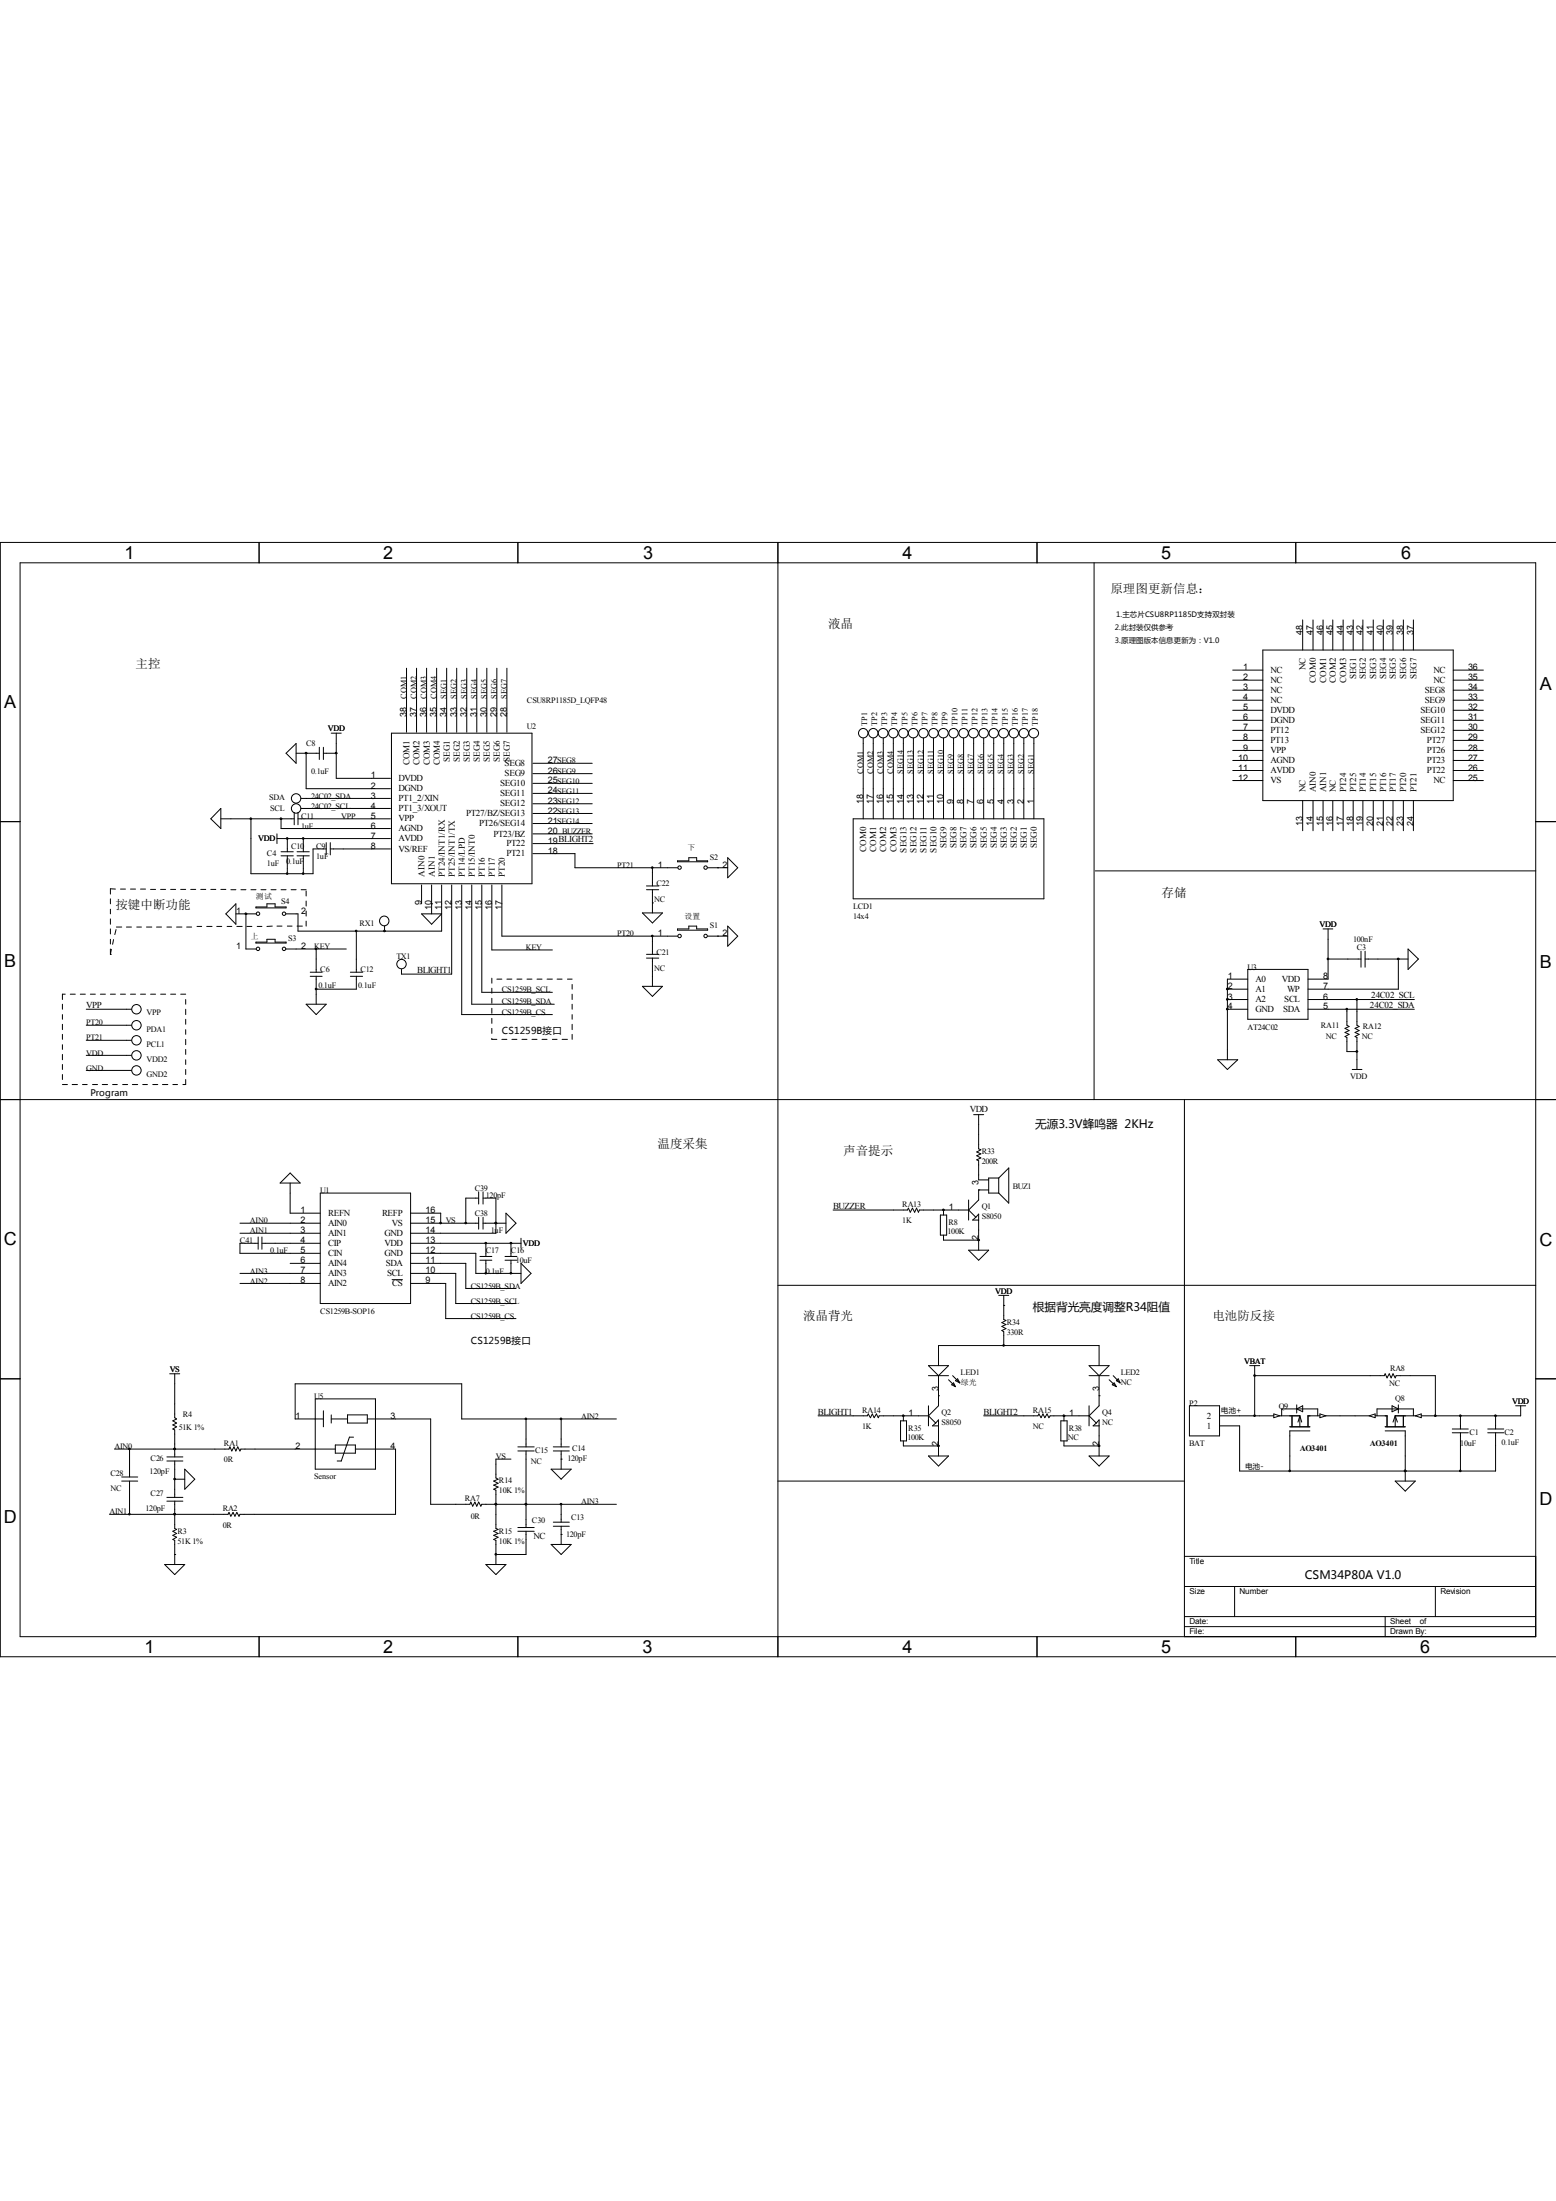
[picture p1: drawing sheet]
<svg xmlns="http://www.w3.org/2000/svg" width="210mm" height="297mm" viewBox="0 0 210 297" stroke-linecap="round" stroke-linejoin="round" font-family="sans-serif">
<g fill="none" stroke="#000" stroke-width=".13">
<path d="M2.7 75.9h204.6v145h-204.6zM35 73.2v2.7M69.9 73.2v2.7M105 73.2v150.4M140 73.2v2.7M147.7 75.9v72.5M174.9 73.2v2.7M210 73.2h-210v150.4h210M44.7 98.9h1.4M45.4 98.9v6.1h7.3M52.8 98.9h19v20.4h-19zM54.9 90.2v8.6"/>
<path d="M56.2 90.2v8.6M57.6 90.2v8.6M58.9 90.2v8.6M60.3 90.2v8.6M61.6 90.2v8.6M63 90.2v8.6M64.3 90.2v8.6M65.7 90.2v8.6M67.1 90.2v8.6M68.4 90.2v8.6M116.5 99.6v10.9M117.9 99.6v10.9"/>
<path d="M119.2 99.6v10.9M120.6 99.6v10.9M121.9 99.6v10.9M123.3 99.6v10.9M124.6 99.6v10.9M126 99.6v10.9M127.3 99.6v10.9M128.7 99.6v10.9M130 99.6v10.9M131.4 99.6v10.9M132.8 99.6v10.9M134.1 99.6v10.9"/>
<path d="M135.5 99.6v10.9M136.8 99.6v10.9M138.2 99.6v10.9M139.5 99.6v10.9M166.4 90.4h4M166.4 91.8h4M166.4 93.1h4M166.4 94.5h4M166.4 95.8h4M166.4 97.2h4M166.4 98.6h4M166.4 99.9h4"/>
<path d="M170.4 87.7h25.7v20.3h-25.7zM175.8 83.7v4M177.2 83.7v4M178.6 83.7v4M179.9 83.7v4M181.3 83.7v4M182.6 83.7v4M183.9 83.7v4M185.3 83.7v4M186.7 83.7v4M188 83.7v4M189.4 83.7v4"/>
<path d="M190.8 83.7v4M196.1 90.4h4.1M196.1 91.8h4.1M196.1 93.1h4.1M196.1 94.5h4.1M196.1 95.8h4.1M196.1 97.2h4.1M196.1 98.6h4.1M196.1 99.9h4.1M0 110.9h2.7M15.6 120l-.7-.1v.7M16.3 120h.6"/>
<path d="M17.6 120h.7M19 120h.6M29.8 109.1v2.7l-1.4-1.3zM33.9 110.5v7.4h8.3v-3.3h1.8M37.4 113.2h15.3M37.4 112.5v1.3M37.9 110.5h.1M37.9 114.9h1.7M37.9 115.5h1.7M37.9 110.5v1.3h14.8M38.6 101.6l1.4-1.3v2.7zM38.8 113.2h.1"/>
<path d="M38.8 115.5v2.4M38.8 113.2v1.7M39.7 110.5h-9.9M39.7 109.6v1.7M40.1 114.9h1.6M40.1 115.5h1.6M40.2 110.5h12.5M40.2 109.6v1.7M40.6 107.7h12.1M40.6 109.1h12.1M40.9 113.2h.1M40.9 115.5v2.4"/>
<path d="M40.9 113.2v1.7M41.3 101.6h.1M41.3 101.6v4.8h11.4M43.1 101.6h-3.1M43.1 100.8v1.7M43.6 101.6h1.8M43.6 100.8v1.7M44 113.7v1.7M44.6 114.6h8.1M44.6 113.7v1.7M45.4 101.6h.1M56.9 119.4v2.6"/>
<path d="M58.3 119.4v3.9M59.6 119.4v6.2h-19.4v-2.3h-1.6M61 119.4v12h-6.8v-.6M62.3 119.4v17.5h12.2M63.7 119.4v16.1h11.1M65 119.4v14.5h9.5M66.4 119.4v8.8h8.1M67.7 119.4v6.9h23.7M71.9 115.2h5.7v1.9h13.8M71.9 113.8h8.2M79.9 112.5h-8M79.9 111.1h-8"/>
<path d="M79.9 109.8h-8M79.9 108.5h-8M79.9 107.1h-8M79.9 105.7h-8M79.9 104.4h-8M79.9 103h-8M87.2 119.5h1.7M88.1 117.1v2.4M91.4 116.2h1.6v-.5h1v.5h1.5v.1h-4.1zM95.5 117.1h2.7M96.9 117.1h.1M98.2 115.7l1.4 1.4-1.4 1.3z"/>
<path d="M115.1 110.5h25.8v10.8h-25.8zM147.8 117.5h59.5M166.4 101.3h4M166.4 102.6h4M166.4 104h4M166.4 105.3h4M175.8 108v4.1M177.2 108v4.1M178.6 108v4.1M179.9 108v4.1M181.3 108v4.1M182.6 108v4.1"/>
<path d="M183.9 108v4.1M185.3 108v4.1M186.7 108v4.1M188 108v4.1M189.4 108v4.1M190.8 108v4.1M196.1 101.3h4.1M196.1 102.6h4.1M196.1 104h4.1M196.1 105.3h4.1M207.3 110.9h2.7M8.4 135.5v.7"/>
<path d="M8.4 136.9v.6M8.4 138.2v.7M8.4 139.6v.7M8.8 134.2h-.4v.7M9.5 134.2h.7M10.8 134.2h.7M11.6 138.3h6.1M11.6 136.2h6.1M12.2 134.2h.7M13.5 134.2h.7M14.9 134.2h.7M14.9 121.3v.7"/>
<path d="M14.9 122.7v.6M14.9 124v.7M14.9 125.3v.7M14.9 126.7v.7M14.9 128.1v.7M14.9 128.8h.1M15 128.1l-.1 .7M15.3 126.8l-.1 .6M15.7 125.4l-.2 .7M15.7 125.1h.7M16.3 134.2h.6M17.1 125.1h.6"/>
<path d="M17.6 134.2h.7M18.5 125.1h.6M19 134.2h.6M19.8 125.1h.7M20.3 134.2h.7M20.3 120h.7M21.1 125.1h.7M21.7 134.2h.7M21.7 120h.7M22.5 125.1h.7M23 134.2h.7M23 120h.7"/>
<path d="M23.8 125.1h.8M24.4 134.2h.7M24.4 120h.7M25.1 134.9v.6M25.1 136.2v.7M25.1 137.5v.7M25.1 138.9v.7M25.2 125.1h.7M25.7 120h.7M26.6 125h.6M27.1 120h.7M27.9 125h.7"/>
<path d="M28.4 120h.7M29.3 125h.6M29.8 120h.7M30.6 125h.7M31.2 120.1h.6M31.8 123.3h2.7M31.8 122v2.7l-1.3-1.4zM32 125h.7M32.5 120.1h.7M33.2 123.3h.1M33.2 123.3v4.8h1.3M33.3 125h.7"/>
<path d="M33.9 120.1h.6M34.5 122.4h1.5v-.4h1.1v.4h1.5v.1h-4.1zM34.5 127.1h1.5v-.4h1.1v.4h1.5v.2h-4.1zM34.7 125h.6M35.2 120.1h.7M36.6 120.1h.7M36.7 125h-.7M37.4 125h.7M37.9 120.1h.7M38.8 125h.6M39.3 120.1h.7M40.1 125h.7"/>
<path d="M40.6 120.1h.7M41.3 120.2v.7M41.3 121.6v.7M41.3 122.9v.7M41.3 124.3v.7M41.3 135.5h2.7l-1.3 1.4zM41.9 131.2h1.6M41.9 131.7h1.6M42.7 133.5h.1M42.7 128.1v3.1M42.7 131.7v3.8M46.7 128.1h-8.1"/>
<path d="M47.3 131.2h1.6M47.3 131.7h1.6M48.1 131.7v1.8h-5.4M48.1 125.6v5.6M51.9 125v.6M51.9 125.6h.1M56.9 123.3h2.7l-1.3 1.4zM58.3 122h.1M66.4 132v.7M66.4 133.3v.7M66.4 134.7v.7M66.4 136.1v.6"/>
<path d="M66.4 137.4v.7M66.4 138.8v.6M67.1 132.1h.6M68.4 132.1h.7M69.8 132.1h.6M71.1 132.1h.7M72.5 132.1h.7M73.8 132.1h.7M75.2 132.1h.7M76.6 132.1h.6M77.2 132.8v.7M77.2 134.2v.7"/>
<path d="M77.2 135.5v.7M77.2 136.9v.6M77.2 138.2v.7M77.2 139.6v.7M86.7 123.2h2.7l-1.3 1.3zM86.7 133.1h2.7l-1.3 1.4zM87.2 120.1h1.7M87.2 128.8h1.7M87.2 129.3h1.7M88.1 121.8h.1M88.1 120.1v3.1M88.1 126.3v2.5"/>
<path d="M88.1 129.3v3.8M91.4 125.3h1.6v-.3h1v.3h1.5v.2h-4.1zM95.5 126.3h2.7M96.9 126.3h.1M98.2 125l1.4 1.3-1.4 1.4zM165.7 133.5h.1M165.7 134.9h.1M165.7 136.2h.1M165.7 133.5h2.7M165.7 134.9h2.7M165.7 136.2h2.7M168.4 132.1h-2.7v10.9"/>
<path d="M168.4 130.8h8.1v6.7h-8.1zM178.6 125.3h1.3M179.2 125.3v6.8h-2.7M179.2 129.4h4.5M181.8 136.2v2.1l.3 .2-.6 .3 .6 .3-.6 .2 .6 .3-.6 .3 .3 .1v1.9h1.3M183.1 134.9v3.4l.3 .2-.5 .3 .5 .3-.5 .2 .5 .3-.5 .3 .2 .1v4.3M183.7 128.4v2.1M184.2 128.4v2.1M184.2 129.4h5.8M188.7 129.4h.1M188.7 129.4v4.1h-12.2M190 128.1l1.4 1.3-1.4 1.4z"/>
<path d="M190.9 134.9h-14.4M190.9 136.2h-14.4M0 148.4h210M8.4 146.3h.7M8.4 141v.6M8.4 142.3v.7M8.4 143.6v.7M8.4 145v.7M9.7 146.3h.8M11.1 146.3h.7M11.6 140.4h6.1M11.6 142.4h6.1"/>
<path d="M11.6 144.4h6.1M12.5 146.3h.7M13.8 146.3h.7M15.2 146.3h.6M16.6 146.3h.6M17.9 146.3h.7M19.3 146.3h.6M20.6 146.3h.7M21.9 146.3h.7M23.3 146.3h.7M25.1 145.7v.6h-.4M25.1 140.3v.7"/>
<path d="M25.1 141.6v.7M25.1 143v.6M25.1 144.3v.7M39.2 159.6v4.1h4M39.2 158.3l1.3 1.3h-2.7zM66.4 140.1v.2h.7M67.7 140.3h.7M69.1 140.3h.7M70.4 140.3h.7M71.8 140.3h.7M73.2 140.3h.6M74.5 140.3h.7"/>
<path d="M75.9 140.3h.7M131.4 150.4h1.4M132.1 150.4v4.6l.3 .2-.6 .2 .6 .3-.6 .3 .6 .3-.6 .2 .3 .1v2.6h1.3M134.8 159v2M134.8 159h-1.4v2h1.4M134.8 159l1.3-1.4v4.7l-1.3-1.3M159.9 148.4v72.5M164.3 143h2.7l-1.3 1.3zM182.5 144.3h1.3M183.1 141.9h.1M32.4 165.1h10.8M32.4 166.4h10.8"/>
<path d="M32.4 171.8h10.8M32.4 173.2h10.8M34.8 167.8h-2.4v1.3h10.8M34.8 166.9v1.7M35.3 167.8h7.9M35.3 166.9v1.7M39.2 170.5h4M43.2 161h12.2v14.9h-12.2zM52.9 172.7h1.4M55.4 167.8h14.9M55.4 171.8h6.1v4.1h8.1M55.4 163.7h4.1v1.4"/>
<path d="M55.4 169.1h8.8v2.7h6.1M55.4 170.5h7.5v3.4h6.7M55.4 173.2h4.8v4.7h9.4M59.5 165.1h.1M62.9 165.1h.1M64.6 165.1h-9.2M64.6 160.8v1.7M64.6 164.3v1.6M64.6 161.7h-1.7v3.4M64.8 169.5h1.6M64.8 170.1h1.6M65.2 165.1h3.1"/>
<path d="M65.2 160.8v1.7M65.2 164.3v1.6M65.2 161.7h1.7v4.7h-11.5M65.6 167.8h.1M65.6 171.8h.1M65.6 170.1v1.7M65.6 167.8v1.7M66.9 165.1h.1M68.2 169.5h1.6M68.2 170.1h1.6M68.3 163.7l1.3 1.4-1.3 1.3zM69 167.8h.1"/>
<path d="M69 171.8h.1M69 170.1v1.7M69 167.8v1.7M70.3 167.1v1.3M70.3 170.5l1.4 1.3-1.4 1.4zM105 173.4h102.3M112.4 163.3h10.1l.1-.3 .3 .6 .2-.6 .3 .6 .3-.6 .3 .6 .1-.3h6.6M126.9 164h.9v2.7h-.9zM127.3 163.3v.7M127.3 166.7v.6h4.8M127.3 163.3h.1M130.7 163.3l1 1"/>
<path d="M130.7 161.9v2.7M130.7 168.7h2.7l-1.3 1.4zM131.7 164.3l.4-.5v4.9M131.7 164.3l-.4 .3h.8M132.1 167.3h.1M132.1 160.6h.1M132.1 160.6h1.3M132.1 160.6v1.3l-1.4 1.4M134.8 174.8h1.3M135.5 176.1h.1M135.5 174.8v3.3l.3 .1-.6 .3 .6 .2-.6 .3 .6 .3-.6 .2 .3 .2v1.9M0 186.1h2.7"/>
<path d="M15.5 195.5h15.4l.1-.3 .3 .6 .3-.6 .2 .6 .3-.6 .3 .6 .1-.3h12.8M16.4 199.9h2.2M16.4 199.3h2.2M17.5 195.5v3.8M17.5 199.9v4.4M22.5 197.1h2.2M22.5 196.6h2.2M22.9 185.4h1.4M23.6 185.4v5.9l.2 .2-.5 .2 .5 .3-.5 .3 .5 .2-.5 .3 .3 .2v3.6M23.6 199.6h1.3M23.6 195.5h.1M23.6 199.6h.1"/>
<path d="M23.6 197.1v5M24.9 198.2l1.4 1.4-1.4 1.4zM42.5 188.8h8.2v9.4h-8.2zM43.6 190.4v2.1M43.6 191.5h-3.8v-4.8h22.5v4.8h20.9M44.7 191.5h2.2M44.7 190.9v1.1M45.3 195h2.7v1.1h-2.7zM46.9 190.9h2.7v1.1h-2.7zM47.7 193.9h-.5l-1.1 3.2h-.6M48 195.5h5.4v8.8h-21l-.1 .3-.3-.5-.3 .5-.2-.5-.3 .5-.3-.5-.1 .2h-16M49.6 191.5h8.5v11.5h5.3l.1-.3 .3 .5 .3-.5 .2 .5 .3-.5 .3 .5 .1-.2h18.2"/>
<path d="M69 196.9h-2.1v2.5l.3 .2-.6 .3 .6 .3-.6 .2 .6 .3-.6 .3 .3 .1v5.1l.3 .2-.6 .2 .6 .3-.6 .3 .6 .2-.6 .3 .3 .2v3.2M69.9 195.2h2.2M69.9 195.8h2.2M71 191.5v3.7M71 195.8v10.3M74.4 198.2h2.7l-1.4 1.4zM74.7 195.2h2.1M74.7 195.8h2.1M75.7 196.9h.1M75.7 191.5v3.7M75.7 195.8v2.4M105 199.9h54.9"/>
<path d="M110.4 191.1h6.7l.1-.3 .3 .5 .2-.5 .3 .5 .3-.5 .2 .5 .2-.2h6.6M121.5 191.7h.8v2.7h-.8zM121.9 191.1h.1M121.9 191.1v.6M121.9 194.4v.7h4.8M125.3 185.6h2.7M125.3 191.1l1 .9M125.3 189.7v2.7M125.3 184.3h2.7l-1.3 1.3zM125.3 196.5h2.7l-1.3 1.3zM126.3 192l.4-.4v4.9M126.3 192l-.4 .4h.8"/>
<path d="M126.7 195.1h.1M126.7 188.3h.1M126.7 184.3v-2.7h21.6v2.7M126.7 185.6v4.1l-1.4 1.4M128 186.2l.9 .9M128.4 186.9l.3-.3 .2 .5zM128.6 185.6l.9 1M128.9 186.3l.3-.2 .3 .5zM132.8 191.1h7.3l.1-.3 .3 .5 .3-.5 .2 .5 .3-.5 .3 .5 .1-.2h5.3M135.5 181.6h.1M143.2 191.7h.8v2.7h-.8zM143.6 191.1h.1"/>
<path d="M143.6 191.1v.6M143.6 194.4v.7h4.7M147 185.6h2.7M147 191.1l1 .9M147 189.7v2.7M147 184.3h2.7l-1.4 1.3zM147 196.5h2.7l-1.4 1.3zM148 192l-.5 .4h.8M148 192l.3-.4v4.9M148.3 195.1h.1M148.3 188.3h.1M148.3 185.6v4.1l-1.3 1.4"/>
<path d="M149.7 186.2l1 .9M150.1 186.9l.3-.3 .3 .5zM150.2 185.6l1 1M150.7 186.3l.2-.2 .3 .5zM160.5 189.7h4.1v4.1h-4.1zM164.6 192.4h2.7v6.1h34.5v-5.2M164.6 191.1h7.3M168.7 184.3h1.3M169.3 185.6h.1M169.3 185.6h17.5l.1-.2 .3 .5 .3-.5 .2 .5 .3-.5 .3 .5 .1-.3h5.3v5.5M169.3 184.3v6.8M171.9 190.8l.8 .3-.8 .2z"/>
<path d="M172.7 191.1h2.7M173 191.1v-1h4.8v1M174.1 192.5h2.7M174.4 191.1v1.4M175 190.1l.8-.4v.8zM175 189.6v1.1M175.4 191.1v1.4M175.4 191.1l.3 .8M175.4 191.1l-.2 .8M176.8 193.1h-2.7v5.4M178.1 191.1h-1.6v1.4M178.1 190.8l.8 .3-.8 .2z"/>
<path d="M178.9 191.1h5.9M184.8 191.1l.8-.3v.5zM185.6 191.1h1.6v1.4M185.8 191.1v-1h5v1M186.9 193.1h2.8v6.8M186.9 192.5h2.8M187.9 189.7l.8 .4-.8 .4zM188.3 191.1h2.7M188.3 191.1v1.4M188.3 191.1l-.3 .8M188.3 191.1l.3 .8M188.3 199.9h2.7l-1.3 1.3z"/>
<path d="M188.7 189.6v1.1M189.4 191.1v1.4M189.7 198.5h.1M191 191.1l.8-.3v.5zM193.7 191.1h.1M196 193.3h2.2M196 192.8h2.2M197.1 191.1v1.7M197.1 191.1h.1M197.1 193.3v5.2M200.8 193.3h2.1M200.8 192.8h2.1"/>
<path d="M201.8 191.1v1.7M201.8 191.1h.1M204.6 189.7h1.3M205.2 189.7v1.4h-13.4M207.3 186.1h2.7M22.2 211.1h2.7l-1.3 1.4zM22.5 202.1h2.2M22.5 202.6h2.2M23.6 204.3h.1M23.6 209.8h.1M23.6 202.6v3.6l.2 .2-.5 .2 .5 .3-.5 .3 .5 .2-.5 .3 .3 .2v3.2M65.6 211.1h2.7l-1.4 1.4z"/>
<path d="M66.9 203h.1M66.9 209.8h.1M69.9 206.1h2.2M69.9 206.6h2.2M71 203h.1M71 206.6v3.2h-4.1M74.4 208.4h2.7l-1.4 1.4zM74.7 206h2.1M74.7 205.4h2.1M75.7 207.1h.1M75.7 203v2.4M75.7 206v2.4"/>
<path d="M159.9 210h47.4M159.9 219.5h47.4M159.9 218.1h47.4M159.9 214.1h47.4M166.6 214.1v4M186.9 218.1v2.8M193.7 214.1v4M35 220.9v2.7M69.9 220.9v2.7M140 220.9v2.7M174.9 220.9v2.7"/>
<circle cx="116.5" cy="98.9" r=".64"/>
<circle cx="117.9" cy="98.9" r=".64"/>
<circle cx="119.2" cy="98.9" r=".65"/>
<circle cx="120.6" cy="98.9" r=".64"/>
<circle cx="121.9" cy="98.9" r=".64"/>
<circle cx="123.3" cy="98.9" r=".65"/>
<circle cx="124.6" cy="98.9" r=".64"/>
<circle cx="126" cy="98.9" r=".64"/>
<circle cx="127.3" cy="98.9" r=".65"/>
<circle cx="128.7" cy="98.9" r=".64"/>
<circle cx="130" cy="98.9" r=".64"/>
<circle cx="131.4" cy="98.9" r=".65"/>
<circle cx="132.8" cy="98.9" r=".64"/>
<circle cx="134.1" cy="98.9" r=".64"/>
<circle cx="135.5" cy="98.9" r=".65"/>
<circle cx="136.8" cy="98.9" r=".64"/>
<circle cx="138.2" cy="98.9" r=".64"/>
<circle cx="139.5" cy="98.9" r=".65"/>
<circle cx="40" cy="109.1" r=".64"/>
<circle cx="40" cy="107.7" r=".64"/>
<circle cx="91.7" cy="117.1" r=".23"/>
<circle cx="95.2" cy="117.1" r=".23"/>
<circle cx="18.4" cy="136.2" r=".64"/>
<circle cx="18.4" cy="138.3" r=".64"/>
<circle cx="34.8" cy="128" r=".23"/>
<circle cx="34.8" cy="123.3" r=".23"/>
<circle cx="38.3" cy="128" r=".23"/>
<circle cx="38.3" cy="123.3" r=".23"/>
<circle cx="51.8" cy="124.3" r=".64"/>
<circle cx="54.2" cy="130.1" r=".64"/>
<circle cx="91.7" cy="126.3" r=".23"/>
<circle cx="95.2" cy="126.3" r=".23"/>
<circle cx="18.4" cy="140.4" r=".64"/>
<circle cx="18.4" cy="144.4" r=".64"/>
<circle cx="18.4" cy="142.4" r=".64"/>
</g>
<g fill="#000" stroke="#000" stroke-width=".13">
<circle cx="33.8" cy="110.5" r=".11"/>
<circle cx="37.9" cy="110.5" r=".11"/>
<circle cx="38.8" cy="113.1" r=".11"/>
<circle cx="38.8" cy="117.9" r=".11"/>
<circle cx="40.9" cy="113.1" r=".11"/>
<circle cx="40.9" cy="117.9" r=".11"/>
<circle cx="41.3" cy="101.6" r=".11"/>
<circle cx="45.4" cy="101.6" r=".11"/>
<circle cx="88" cy="117.1" r=".11"/>
<circle cx="33.2" cy="123.3" r=".11"/>
<circle cx="42.7" cy="133.5" r=".11"/>
<circle cx="42.7" cy="128" r=".11"/>
<circle cx="48.1" cy="125.6" r=".11"/>
<circle cx="51.9" cy="125.6" r=".11"/>
<circle cx="88" cy="126.3" r=".11"/>
<circle cx="165.6" cy="136.2" r=".11"/>
<circle cx="165.6" cy="133.5" r=".11"/>
<circle cx="165.6" cy="134.9" r=".11"/>
<circle cx="179.2" cy="129.4" r=".11"/>
<circle cx="181.8" cy="136.2" r=".11"/>
<circle cx="183.1" cy="134.9" r=".11"/>
<circle cx="188.7" cy="129.4" r=".11"/>
<circle cx="183.1" cy="141.9" r=".11"/>
<circle cx="59.5" cy="165" r=".11"/>
<circle cx="62.8" cy="165" r=".11"/>
<circle cx="65.6" cy="167.7" r=".11"/>
<circle cx="65.6" cy="171.8" r=".11"/>
<circle cx="66.9" cy="165" r=".11"/>
<circle cx="68.9" cy="171.8" r=".11"/>
<circle cx="68.9" cy="167.7" r=".11"/>
<circle cx="127.3" cy="163.3" r=".11"/>
<circle cx="132.1" cy="167.3" r=".11"/>
<circle cx="17.5" cy="195.5" r=".11"/>
<circle cx="23.6" cy="195.5" r=".11"/>
<circle cx="23.6" cy="199.6" r=".11"/>
<circle cx="71" cy="191.5" r=".11"/>
<circle cx="75.7" cy="191.5" r=".11"/>
<circle cx="121.9" cy="191" r=".11"/>
<circle cx="126.6" cy="195.1" r=".11"/>
<circle cx="135.4" cy="181.5" r=".11"/>
<circle cx="143.6" cy="191" r=".11"/>
<circle cx="148.3" cy="195.1" r=".11"/>
<circle cx="169.3" cy="191" r=".11"/>
<circle cx="169.3" cy="185.6" r=".11"/>
<circle cx="174.1" cy="198.5" r=".11"/>
<circle cx="189.6" cy="198.5" r=".11"/>
<circle cx="193.7" cy="191" r=".11"/>
<circle cx="197.1" cy="198.5" r=".11"/>
<circle cx="197.1" cy="191" r=".11"/>
<circle cx="201.8" cy="191" r=".11"/>
<circle cx="17.5" cy="204.3" r=".11"/>
<circle cx="23.6" cy="204.3" r=".11"/>
<circle cx="66.9" cy="203" r=".11"/>
<circle cx="66.9" cy="209.7" r=".11"/>
<circle cx="71" cy="203" r=".11"/>
<circle cx="75.7" cy="203" r=".11"/>
</g>
<g font-size="2.4">
<text x="16.8" y="75.4">1</text>
<text x="51.7" y="75.4">2</text>
<text x="86.8" y="75.4">3</text>
<text x="121.8" y="75.4">4</text>
<text x="156.7" y="75.4">5</text>
<text x="189.1" y="75.4">6</text>
<text x=".6" y="95.5">A</text>
<text x="207.8" y="93.1">A</text>
<text x=".6" y="130.4">B</text>
<text x="207.8" y="130.6">B</text>
<text x=".5" y="167.9">C</text>
<text x="207.8" y="168.2">C</text>
<text x="207.8" y="203">D</text>
<text x=".5" y="205.6">D</text>
<text x="19.5" y="223.1">1</text>
<text x="51.7" y="223.1">2</text>
<text x="86.7" y="223.1">3</text>
<text x="121.8" y="223.1">4</text>
<text x="156.7" y="223.1">5</text>
<text x="191.7" y="223.1">6</text>
</g>
<g font-size="1.7">
<text x="149.9" y="80">原理图更新信息：</text>
<text x="111.8" y="84.7">液晶</text>
<text x="18.3" y="90.2">主控</text>
<text x="15.6" y="122.7">按键中断功能</text>
<text x="156.8" y="121">存储</text>
<text x="88.7" y="154.9">温度采集</text>
<text x="113.8" y="155.8">声音提示</text>
<text x="108.4" y="178.2">液晶背光</text>
<text x="163.6" y="178.2">电池防反接</text>
</g>
<g font-size="1.6">
<text x="139.7" y="152.2">无源3.3V蜂鸣器 2KHz</text>
<text x="139.4" y="177">根据背光亮度调整R34阻值</text>
<text x="176.1" y="213">CSM34P80A V1.0</text>
</g>
<g font-size="1.3">
<text x="67.7" y="139.6">CS1259B接口</text>
<text x="63.5" y="181.3">CS1259B接口</text>
</g>
<g font-size="1.2">
<text x="175.8" y="85.7" transform="rotate(-90 175.8 85.7)">48</text>
<text x="177.2" y="85.7" transform="rotate(-90 177.2 85.7)">47</text>
<text x="178.6" y="85.7" transform="rotate(-90 178.6 85.7)">46</text>
<text x="179.9" y="85.7" transform="rotate(-90 179.9 85.7)">45</text>
<text x="181.3" y="85.7" transform="rotate(-90 181.3 85.7)">44</text>
<text x="182.6" y="85.7" transform="rotate(-90 182.6 85.7)">43</text>
<text x="183.9" y="85.7" transform="rotate(-90 183.9 85.7)">42</text>
<text x="185.3" y="85.7" transform="rotate(-90 185.3 85.7)">41</text>
<text x="186.7" y="85.7" transform="rotate(-90 186.7 85.7)">40</text>
<text x="188" y="85.7" transform="rotate(-90 188 85.7)">39</text>
<text x="189.4" y="85.7" transform="rotate(-90 189.4 85.7)">38</text>
<text x="190.7" y="85.7" transform="rotate(-90 190.7 85.7)">37</text>
<text x="167.8" y="90.4">1</text>
<text x="167.8" y="91.8">2</text>
<text x="167.8" y="93.1">3</text>
<text x="167.8" y="94.5">4</text>
<text x="167.8" y="95.9">5</text>
<text x="171.5" y="90.8">NC</text>
<text x="171.5" y="92.1">NC</text>
<text x="171.5" y="93.5">NC</text>
<text x="171.5" y="94.8">NC</text>
<text x="176.2" y="90.4" transform="rotate(-90 176.2 90.4)">NC</text>
<text x="177.6" y="92.1" transform="rotate(-90 177.6 92.1)">COM0</text>
<text x="179" y="92.1" transform="rotate(-90 179 92.1)">COM1</text>
<text x="180.3" y="92.1" transform="rotate(-90 180.3 92.1)">COM2</text>
<text x="181.7" y="92.1" transform="rotate(-90 181.7 92.1)">COM3</text>
<text x="183" y="91.7" transform="rotate(-90 183 91.7)">SEG1</text>
<text x="184.3" y="91.7" transform="rotate(-90 184.3 91.7)">SEG2</text>
<text x="185.7" y="91.7" transform="rotate(-90 185.7 91.7)">SEG3</text>
<text x="187.1" y="91.7" transform="rotate(-90 187.1 91.7)">SEG4</text>
<text x="188.4" y="91.7" transform="rotate(-90 188.4 91.7)">SEG5</text>
<text x="189.8" y="91.7" transform="rotate(-90 189.8 91.7)">SEG6</text>
<text x="191.2" y="91.7" transform="rotate(-90 191.2 91.7)">SEG7</text>
<text x="192.3" y="94.8">SEG9</text>
<text x="192.3" y="93.5">SEG8</text>
<text x="193.5" y="92.1">NC</text>
<text x="193.5" y="90.8">NC</text>
<text x="198.2" y="95.9">32</text>
<text x="198.2" y="94.5">33</text>
<text x="198.2" y="93.1">34</text>
<text x="198.2" y="91.8">35</text>
<text x="198.2" y="90.4">36</text>
<text x="54.9" y="96.8" transform="rotate(-90 54.9 96.8)">38</text>
<text x="56.2" y="96.8" transform="rotate(-90 56.2 96.8)">37</text>
<text x="57.6" y="96.8" transform="rotate(-90 57.6 96.8)">36</text>
<text x="58.9" y="96.8" transform="rotate(-90 58.9 96.8)">35</text>
<text x="60.3" y="96.8" transform="rotate(-90 60.3 96.8)">34</text>
<text x="61.6" y="96.8" transform="rotate(-90 61.6 96.8)">33</text>
<text x="63" y="96.8" transform="rotate(-90 63 96.8)">32</text>
<text x="64.3" y="96.8" transform="rotate(-90 64.3 96.8)">31</text>
<text x="65.7" y="96.8" transform="rotate(-90 65.7 96.8)">30</text>
<text x="67.1" y="96.8" transform="rotate(-90 67.1 96.8)">29</text>
<text x="68.4" y="96.8" transform="rotate(-90 68.4 96.8)">28</text>
<text x="167.8" y="97.2">6</text>
<text x="167.8" y="98.6">7</text>
<text x="167.8" y="99.9">8</text>
<text x="167.8" y="101.3">9</text>
<text x="171.5" y="96.2">DVDD</text>
<text x="171.5" y="97.5">DGND</text>
<text x="171.5" y="98.9">PT12</text>
<text x="171.5" y="100.3">PT13</text>
<text x="171.5" y="101.6">VPP</text>
<text x="191.7" y="98.9">SEG12</text>
<text x="191.7" y="97.5">SEG11</text>
<text x="191.7" y="96.2">SEG10</text>
<text x="192.5" y="101.6">PT26</text>
<text x="192.5" y="100.3">PT27</text>
<text x="198.2" y="101.3">28</text>
<text x="198.2" y="99.9">29</text>
<text x="198.2" y="98.6">30</text>
<text x="198.2" y="97.2">31</text>
<text x="50" y="105">1</text>
<text x="50" y="106.4">2</text>
<text x="50" y="107.7">3</text>
<text x="53.8" y="105.4">DVDD</text>
<text x="53.8" y="106.8">DGND</text>
<text x="55.3" y="103.3" transform="rotate(-90 55.3 103.3)">COM1</text>
<text x="56.6" y="103.3" transform="rotate(-90 56.6 103.3)">COM2</text>
<text x="58" y="103.3" transform="rotate(-90 58 103.3)">COM3</text>
<text x="59.3" y="103.3" transform="rotate(-90 59.3 103.3)">COM4</text>
<text x="60.7" y="102.8" transform="rotate(-90 60.7 102.8)">SEG1</text>
<text x="62.1" y="102.8" transform="rotate(-90 62.1 102.8)">SEG2</text>
<text x="63.4" y="102.8" transform="rotate(-90 63.4 102.8)">SEG3</text>
<text x="64.8" y="102.8" transform="rotate(-90 64.8 102.8)">SEG4</text>
<text x="66.1" y="102.8" transform="rotate(-90 66.1 102.8)">SEG5</text>
<text x="67.5" y="102.8" transform="rotate(-90 67.5 102.8)">SEG6</text>
<text x="67.5" y="107.4">SEG11</text>
<text x="67.5" y="106.1">SEG10</text>
<text x="68.1" y="104.7">SEG9</text>
<text x="68.1" y="103.4">SEG8</text>
<text x="68.8" y="102.8" transform="rotate(-90 68.8 102.8)">SEG7</text>
<text x="74" y="107.1">24SEG11</text>
<text x="74" y="105.7">25SEG10</text>
<text x="74" y="104.4">26SEG9</text>
<text x="74" y="103">27SEG8</text>
<text x="167.1" y="102.6">10</text>
<text x="167.1" y="104">11</text>
<text x="167.1" y="105.3">12</text>
<text x="171.5" y="103">AGND</text>
<text x="171.5" y="104.3">AVDD</text>
<text x="171.5" y="105.7">VS</text>
<text x="176.2" y="106.9" transform="rotate(-90 176.2 106.9)">NC</text>
<text x="177.6" y="106.9" transform="rotate(-90 177.6 106.9)">AIN0</text>
<text x="179" y="106.9" transform="rotate(-90 179 106.9)">AIN1</text>
<text x="180.3" y="106.9" transform="rotate(-90 180.3 106.9)">NC</text>
<text x="181.7" y="106.9" transform="rotate(-90 181.7 106.9)">PT24</text>
<text x="183" y="106.9" transform="rotate(-90 183 106.9)">PT25</text>
<text x="184.3" y="106.9" transform="rotate(-90 184.3 106.9)">PT14</text>
<text x="185.7" y="106.9" transform="rotate(-90 185.7 106.9)">PT15</text>
<text x="187.1" y="106.9" transform="rotate(-90 187.1 106.9)">PT16</text>
<text x="188.4" y="106.9" transform="rotate(-90 188.4 106.9)">PT17</text>
<text x="189.8" y="106.9" transform="rotate(-90 189.8 106.9)">PT20</text>
<text x="191.2" y="106.9" transform="rotate(-90 191.2 106.9)">PT21</text>
<text x="192.5" y="104.3">PT22</text>
<text x="192.5" y="103">PT23</text>
<text x="193.5" y="105.7">NC</text>
<text x="198.2" y="105.3">25</text>
<text x="198.2" y="104">26</text>
<text x="198.2" y="102.6">27</text>
<text x="50" y="109.1">4</text>
<text x="50" y="110.5">5</text>
<text x="50" y="111.8">6</text>
<text x="50" y="113.2">7</text>
<text x="53.8" y="108.1">PT1_2/XIN</text>
<text x="53.8" y="109.4">PT1_3/XOUT</text>
<text x="53.8" y="110.8">VPP</text>
<text x="53.8" y="112.2">AGND</text>
<text x="53.8" y="113.5">AVDD</text>
<text x="62.9" y="110.1">PT27/BZ/SEG13</text>
<text x="64.7" y="111.5">PT26/SEG14</text>
<text x="66.6" y="112.9">PT23/BZ</text>
<text x="67.5" y="108.8">SEG12</text>
<text x="74" y="113.8">19BLIGHT2</text>
<text x="74" y="112.5">20 BUZZER</text>
<text x="74" y="111.1">21SEG14</text>
<text x="74" y="109.8">22SEG13</text>
<text x="74" y="108.5">23SEG12</text>
<text x="116.5" y="108.5" transform="rotate(-90 116.5 108.5)">18</text>
<text x="117.9" y="108.5" transform="rotate(-90 117.9 108.5)">17</text>
<text x="119.2" y="108.5" transform="rotate(-90 119.2 108.5)">16</text>
<text x="120.6" y="108.5" transform="rotate(-90 120.6 108.5)">15</text>
<text x="121.9" y="108.5" transform="rotate(-90 121.9 108.5)">14</text>
<text x="123.3" y="108.5" transform="rotate(-90 123.3 108.5)">13</text>
<text x="124.6" y="108.5" transform="rotate(-90 124.6 108.5)">12</text>
<text x="126" y="108.5" transform="rotate(-90 126 108.5)">11</text>
<text x="127.3" y="108.5" transform="rotate(-90 127.3 108.5)">10</text>
<text x="128.7" y="108.5" transform="rotate(-90 128.7 108.5)">9</text>
<text x="130" y="108.5" transform="rotate(-90 130 108.5)">8</text>
<text x="131.4" y="108.5" transform="rotate(-90 131.4 108.5)">7</text>
<text x="132.8" y="108.5" transform="rotate(-90 132.8 108.5)">6</text>
<text x="134.1" y="108.5" transform="rotate(-90 134.1 108.5)">5</text>
<text x="135.5" y="108.5" transform="rotate(-90 135.5 108.5)">4</text>
<text x="136.8" y="108.5" transform="rotate(-90 136.8 108.5)">3</text>
<text x="138.2" y="108.5" transform="rotate(-90 138.2 108.5)">2</text>
<text x="139.5" y="108.5" transform="rotate(-90 139.5 108.5)">1</text>
<text x="175.8" y="111.4" transform="rotate(-90 175.8 111.4)">13</text>
<text x="177.2" y="111.4" transform="rotate(-90 177.2 111.4)">14</text>
<text x="178.6" y="111.4" transform="rotate(-90 178.6 111.4)">15</text>
<text x="179.9" y="111.4" transform="rotate(-90 179.9 111.4)">16</text>
<text x="181.3" y="111.4" transform="rotate(-90 181.3 111.4)">17</text>
<text x="182.6" y="111.4" transform="rotate(-90 182.6 111.4)">18</text>
<text x="183.9" y="111.4" transform="rotate(-90 183.9 111.4)">19</text>
<text x="185.3" y="111.4" transform="rotate(-90 185.3 111.4)">20</text>
<text x="186.7" y="111.4" transform="rotate(-90 186.7 111.4)">21</text>
<text x="188" y="111.4" transform="rotate(-90 188 111.4)">22</text>
<text x="189.4" y="111.4" transform="rotate(-90 189.4 111.4)">23</text>
<text x="190.7" y="111.4" transform="rotate(-90 190.7 111.4)">24</text>
<text x="50" y="114.6">8</text>
<text x="53.8" y="114.9">VS/REF</text>
<text x="57.3" y="118.3" transform="rotate(-90 57.3 118.3)">AIN0</text>
<text x="58.7" y="118.3" transform="rotate(-90 58.7 118.3)">AIN1</text>
<text x="60" y="118.3" transform="rotate(-90 60 118.3)">PT24/INT1/RX</text>
<text x="61.4" y="118.3" transform="rotate(-90 61.4 118.3)">PT25/INT1/TX</text>
<text x="62.7" y="118.3" transform="rotate(-90 62.7 118.3)">PT14/LPD</text>
<text x="64.1" y="118.3" transform="rotate(-90 64.1 118.3)">PT15/INT0</text>
<text x="65.4" y="118.3" transform="rotate(-90 65.4 118.3)">PT16</text>
<text x="66.8" y="118.3" transform="rotate(-90 66.8 118.3)">PT17</text>
<text x="68.1" y="118.3" transform="rotate(-90 68.1 118.3)">PT20</text>
<text x="68.4" y="115.5">PT21</text>
<text x="68.4" y="114.2">PT22</text>
<text x="74" y="115.2">18</text>
<text x="88.8" y="117.1">1</text>
<text x="97.5" y="117.1">2</text>
<text x="116.9" y="114.9" transform="rotate(-90 116.9 114.9)">COM0</text>
<text x="118.3" y="114.9" transform="rotate(-90 118.3 114.9)">COM1</text>
<text x="119.6" y="114.9" transform="rotate(-90 119.6 114.9)">COM2</text>
<text x="121" y="114.9" transform="rotate(-90 121 114.9)">COM3</text>
<text x="122.3" y="115" transform="rotate(-90 122.3 115)">SEG13</text>
<text x="123.7" y="115" transform="rotate(-90 123.7 115)">SEG12</text>
<text x="125" y="115" transform="rotate(-90 125 115)">SEG11</text>
<text x="126.4" y="115" transform="rotate(-90 126.4 115)">SEG10</text>
<text x="127.7" y="114.4" transform="rotate(-90 127.7 114.4)">SEG9</text>
<text x="129.1" y="114.4" transform="rotate(-90 129.1 114.4)">SEG8</text>
<text x="130.5" y="114.4" transform="rotate(-90 130.5 114.4)">SEG7</text>
<text x="131.8" y="114.4" transform="rotate(-90 131.8 114.4)">SEG6</text>
<text x="133.2" y="114.4" transform="rotate(-90 133.2 114.4)">SEG5</text>
<text x="134.5" y="114.4" transform="rotate(-90 134.5 114.4)">SEG4</text>
<text x="135.9" y="114.4" transform="rotate(-90 135.9 114.4)">SEG3</text>
<text x="137.2" y="114.4" transform="rotate(-90 137.2 114.4)">SEG2</text>
<text x="138.6" y="114.4" transform="rotate(-90 138.6 114.4)">SEG1</text>
<text x="139.9" y="114.4" transform="rotate(-90 139.9 114.4)">SEG0</text>
<text x="31.9" y="123.3">1</text>
<text x="40.6" y="123.3">2</text>
<text x="56.9" y="122.1" transform="rotate(-90 56.9 122.1)">9</text>
<text x="58.2" y="122.8" transform="rotate(-90 58.2 122.8)">10</text>
<text x="59.6" y="122.8" transform="rotate(-90 59.6 122.8)">11</text>
<text x="61" y="122.8" transform="rotate(-90 61 122.8)">12</text>
<text x="62.3" y="122.8" transform="rotate(-90 62.3 122.8)">13</text>
<text x="63.7" y="122.8" transform="rotate(-90 63.7 122.8)">14</text>
<text x="65" y="122.8" transform="rotate(-90 65 122.8)">15</text>
<text x="66.4" y="122.8" transform="rotate(-90 66.4 122.8)">16</text>
<text x="67.7" y="122.8" transform="rotate(-90 67.7 122.8)">17</text>
<text x="31.9" y="128.1">1</text>
<text x="40.6" y="128.1">2</text>
<text x="56.3" y="131.3">BLIGHT1</text>
<text x="88.8" y="126.3">1</text>
<text x="97.5" y="126.3">2</text>
<text x="11.6" y="136">VPP</text>
<text x="165.7" y="132.1">1</text>
<text x="165.7" y="133.5">2</text>
<text x="165.7" y="134.9">3</text>
<text x="165.7" y="136.2">4</text>
<text x="169.4" y="132.5">A0</text>
<text x="169.4" y="133.8">A1</text>
<text x="169.4" y="135.2">A2</text>
<text x="169.4" y="136.5">GND</text>
<text x="173" y="132.5">VDD</text>
<text x="173.2" y="136.5">SDA</text>
<text x="173.3" y="135.2">SCL</text>
<text x="173.7" y="133.8">WP</text>
<text x="178.6" y="132.1">8</text>
<text x="178.6" y="133.5">7</text>
<text x="178.6" y="134.9">6</text>
<text x="178.6" y="136.2">5</text>
<text x="184.9" y="136">24C02_SDA</text>
<text x="185.1" y="134.7">24C02_SCL</text>
<text x="12.2" y="147.8">Program</text>
<text x="130.9" y="150">VDD</text>
<text x="132.1" y="159.9" transform="rotate(-90 132.1 159.9)">3</text>
<text x="40.6" y="163.7">1</text>
<text x="40.6" y="165.1">2</text>
<text x="40.6" y="166.4">3</text>
<text x="40.6" y="167.8">4</text>
<text x="44.3" y="164.1">REFN</text>
<text x="44.3" y="165.4">AIN0</text>
<text x="44.3" y="166.8">AIN1</text>
<text x="51.6" y="164.1">REFP</text>
<text x="51.9" y="166.8">GND</text>
<text x="52.9" y="165.4">VS</text>
<text x="57.4" y="167.8">13</text>
<text x="57.4" y="166.4">14</text>
<text x="57.4" y="165.1">15</text>
<text x="57.4" y="163.7">16</text>
<text x="112.4" y="163.1">BUZZER</text>
<text x="128.1" y="163.3">1</text>
<text x="132.1" y="167.4" transform="rotate(-90 132.1 167.4)">2</text>
<text x="40.6" y="169.1">5</text>
<text x="40.6" y="170.5">6</text>
<text x="40.6" y="171.8">7</text>
<text x="40.6" y="173.2">8</text>
<text x="44.3" y="168.1">CIP</text>
<text x="44.3" y="169.5">CIN</text>
<text x="44.3" y="170.8">AIN4</text>
<text x="44.3" y="172.2">AIN3</text>
<text x="44.3" y="173.5">AIN2</text>
<text x="51.9" y="169.5">GND</text>
<text x="51.9" y="168.1">VDD</text>
<text x="52.1" y="170.8">SDA</text>
<text x="52.2" y="172.2">SCL</text>
<text x="52.9" y="173.5">CS</text>
<text x="57.4" y="173.2">9</text>
<text x="57.4" y="171.8">10</text>
<text x="57.4" y="170.5">11</text>
<text x="57.4" y="169.1">12</text>
<text x="39.9" y="191.5">1</text>
<text x="52.7" y="191.5">3</text>
<text x="110.4" y="190.9">BLIGHT1</text>
<text x="122.6" y="191.1">1</text>
<text x="126.7" y="187.7" transform="rotate(-90 126.7 187.7)">3</text>
<text x="132.7" y="190.9">BLIGHT2</text>
<text x="144.3" y="191.1">1</text>
<text x="148.3" y="187.7" transform="rotate(-90 148.3 187.7)">3</text>
<text x="162.9" y="191.4">2</text>
<text x="39.9" y="195.5">2</text>
<text x="52.7" y="195.5">4</text>
<text x="126.7" y="195.1" transform="rotate(-90 126.7 195.1)">2</text>
<text x="148.3" y="195.1" transform="rotate(-90 148.3 195.1)">2</text>
<text x="162.9" y="192.8">1</text>
<text x="72" y="207.7">NC</text>
</g>
<g font-size="1.1">
<text x="54.9" y="94.3" transform="rotate(-90 54.9 94.3)">COM1</text>
<text x="56.2" y="94.3" transform="rotate(-90 56.2 94.3)">COM2</text>
<text x="57.6" y="94.3" transform="rotate(-90 57.6 94.3)">COM3</text>
<text x="58.9" y="94.3" transform="rotate(-90 58.9 94.3)">COM4</text>
<text x="60.3" y="94.3" transform="rotate(-90 60.3 94.3)">SEG1</text>
<text x="61.6" y="94.3" transform="rotate(-90 61.6 94.3)">SEG2</text>
<text x="63" y="94.3" transform="rotate(-90 63 94.3)">SEG3</text>
<text x="64.3" y="94.3" transform="rotate(-90 64.3 94.3)">SEG4</text>
<text x="65.7" y="94.3" transform="rotate(-90 65.7 94.3)">SEG5</text>
<text x="67" y="94.3" transform="rotate(-90 67 94.3)">SEG6</text>
<text x="68.4" y="94.3" transform="rotate(-90 68.4 94.3)">SEG7</text>
<text x="71.1" y="94.9">CSU8RP1185D_LQFP48</text>
<text x="41.3" y="100.6">C8</text>
<text x="44.2" y="98.7">VDD</text>
<text x="71.1" y="98.3">U2</text>
<text x="117" y="97.9" transform="rotate(-90 117 97.9)">TP1</text>
<text x="118.4" y="97.9" transform="rotate(-90 118.4 97.9)">TP2</text>
<text x="119.7" y="97.9" transform="rotate(-90 119.7 97.9)">TP3</text>
<text x="121.1" y="97.9" transform="rotate(-90 121.1 97.9)">TP4</text>
<text x="122.5" y="97.9" transform="rotate(-90 122.5 97.9)">TP5</text>
<text x="123.8" y="97.9" transform="rotate(-90 123.8 97.9)">TP6</text>
<text x="125.2" y="97.9" transform="rotate(-90 125.2 97.9)">TP7</text>
<text x="126.5" y="97.9" transform="rotate(-90 126.5 97.9)">TP8</text>
<text x="127.9" y="97.9" transform="rotate(-90 127.9 97.9)">TP9</text>
<text x="129.2" y="97.9" transform="rotate(-90 129.2 97.9)">TP10</text>
<text x="130.6" y="97.9" transform="rotate(-90 130.6 97.9)">TP11</text>
<text x="131.9" y="97.9" transform="rotate(-90 131.9 97.9)">TP12</text>
<text x="133.3" y="97.9" transform="rotate(-90 133.3 97.9)">TP13</text>
<text x="134.6" y="97.9" transform="rotate(-90 134.6 97.9)">TP14</text>
<text x="136" y="97.9" transform="rotate(-90 136 97.9)">TP15</text>
<text x="137.4" y="97.9" transform="rotate(-90 137.4 97.9)">TP16</text>
<text x="138.7" y="97.9" transform="rotate(-90 138.7 97.9)">TP17</text>
<text x="140.1" y="97.9" transform="rotate(-90 140.1 97.9)">TP18</text>
<text x="36.3" y="108">SDA</text>
<text x="42" y="104.4">0.1uF</text>
<text x="42" y="107.8">24C02_SDA</text>
<text x="116.5" y="104.4" transform="rotate(-90 116.5 104.4)">COM1</text>
<text x="117.8" y="104.4" transform="rotate(-90 117.8 104.4)">COM2</text>
<text x="119.2" y="104.4" transform="rotate(-90 119.2 104.4)">COM3</text>
<text x="120.6" y="104.4" transform="rotate(-90 120.6 104.4)">COM4</text>
<text x="121.9" y="104.4" transform="rotate(-90 121.9 104.4)">SEG14</text>
<text x="123.3" y="104.4" transform="rotate(-90 123.3 104.4)">SEG13</text>
<text x="124.6" y="104.4" transform="rotate(-90 124.6 104.4)">SEG12</text>
<text x="126" y="104.4" transform="rotate(-90 126 104.4)">SEG11</text>
<text x="127.3" y="104.4" transform="rotate(-90 127.3 104.4)">SEG10</text>
<text x="128.7" y="104.4" transform="rotate(-90 128.7 104.4)">SEG9</text>
<text x="130" y="104.4" transform="rotate(-90 130 104.4)">SEG8</text>
<text x="131.4" y="104.4" transform="rotate(-90 131.4 104.4)">SEG7</text>
<text x="132.7" y="104.4" transform="rotate(-90 132.7 104.4)">SEG6</text>
<text x="134.1" y="104.4" transform="rotate(-90 134.1 104.4)">SEG5</text>
<text x="135.5" y="104.4" transform="rotate(-90 135.5 104.4)">SEG4</text>
<text x="136.8" y="104.4" transform="rotate(-90 136.8 104.4)">SEG3</text>
<text x="138.2" y="104.4" transform="rotate(-90 138.2 104.4)">SEG2</text>
<text x="139.5" y="104.4" transform="rotate(-90 139.5 104.4)">SEG1</text>
<text x="34.8" y="113.5">VDD</text>
<text x="36.4" y="109.5">SCL</text>
<text x="40.6" y="110.5">C11</text>
<text x="40.6" y="111.8">1uF</text>
<text x="42" y="109.1">24C02_SCL</text>
<text x="46.1" y="110.5">VPP</text>
<text x="36" y="115.5">C4</text>
<text x="36" y="116.9">1uF</text>
<text x="38.6" y="116.6">0.1uF</text>
<text x="39.3" y="114.6">C10</text>
<text x="42.7" y="114.6">C9</text>
<text x="42.7" y="115.9">1uF</text>
<text x="83.3" y="117.1">PT21</text>
<text x="88.6" y="119.6">C22</text>
<text x="92.8" y="114.7">下</text>
<text x="95.8" y="116">S2</text>
<text x="34.5" y="121.3">测试</text>
<text x="37.9" y="122">S4</text>
<text x="48.5" y="125">RX1</text>
<text x="88.3" y="121.7">NC</text>
<text x="92.4" y="124">设置</text>
<text x="95.8" y="125.2">S1</text>
<text x="115.1" y="122.7">LCD1</text>
<text x="115.1" y="124">14x4</text>
<text x="178.1" y="125.1">VDD</text>
<text x="33.9" y="126.7">上</text>
<text x="38.9" y="127">S3</text>
<text x="42.4" y="128.1">KEY</text>
<text x="43.2" y="131.2">C6</text>
<text x="48.6" y="131.2">C12</text>
<text x="53.5" y="129.4">TX1</text>
<text x="71" y="128.2">KEY</text>
<text x="83.3" y="126.3">PT20</text>
<text x="88.3" y="131">NC</text>
<text x="88.6" y="128.8">C21</text>
<text x="168.4" y="130.8">U3</text>
<text x="182.6" y="127.2">100nF</text>
<text x="183.1" y="128.2">C3</text>
<text x="19.8" y="136.9">VPP</text>
<text x="43" y="133.4">0.1uF</text>
<text x="48.3" y="133.4">0.1uF</text>
<text x="67.7" y="136.9">CS1259B_CS</text>
<text x="67.7" y="133.9">CS1259B_SCL</text>
<text x="67.7" y="135.5">CS1259B_SDA</text>
<text x="11.6" y="138.4">PT20</text>
<text x="11.6" y="140.4">PT21</text>
<text x="11.6" y="142.4">VDD</text>
<text x="19.8" y="139.2">PDA1</text>
<text x="19.8" y="141.2">PCL1</text>
<text x="19.8" y="143.3">VDD2</text>
<text x="168.4" y="139">AT24C02</text>
<text x="178.2" y="138.7">RA11</text>
<text x="178.9" y="140.1">NC</text>
<text x="183.8" y="140.1">NC</text>
<text x="183.9" y="138.8">RA12</text>
<text x="11.6" y="144.5">GND</text>
<text x="19.8" y="145.3">GND2</text>
<text x="182.2" y="145.6">VDD</text>
<text x="132.5" y="155.7">R33</text>
<text x="43.2" y="161">U1</text>
<text x="64.1" y="160.7">C39</text>
<text x="65.6" y="161.7">120pF</text>
<text x="132.5" y="157.1">200R</text>
<text x="136.7" y="160.5">BUZ1</text>
<text x="32.4" y="167.8">C41</text>
<text x="33.7" y="165.1">AIN0</text>
<text x="33.7" y="166.4">AIN1</text>
<text x="60.1" y="165.1">VS</text>
<text x="64.1" y="164.1">C38</text>
<text x="66.2" y="166.4">1uF</text>
<text x="121.8" y="162.9">RA13</text>
<text x="121.8" y="165.1">1K</text>
<text x="127.9" y="166.6">100K</text>
<text x="128" y="165.3">R8</text>
<text x="132.5" y="163.2">Q1</text>
<text x="132.5" y="164.5">S8050</text>
<text x="33.7" y="173.2">AIN2</text>
<text x="33.7" y="171.8">AIN3</text>
<text x="36.4" y="169.1">0.1uF</text>
<text x="63.5" y="173.9">CS1259B_SDA</text>
<text x="65.6" y="169.1">C17</text>
<text x="65.6" y="171.8">0.1uF</text>
<text x="69" y="169.1">C16</text>
<text x="69.6" y="170.5">10uF</text>
<text x="70.6" y="168.1">VDD</text>
<text x="43.2" y="177.3">CS1259B-SOP16</text>
<text x="63.5" y="177.9">CS1259B_CS</text>
<text x="63.5" y="175.9">CS1259B_SCL</text>
<text x="134.3" y="174.6">VDD</text>
<text x="135.9" y="178.7">R34</text>
<text x="22.9" y="185.1">VS</text>
<text x="129.7" y="185.5">LED1</text>
<text x="135.9" y="180.1">330R</text>
<text x="151.3" y="185.5">LED2</text>
<text x="167.9" y="184">VBAT</text>
<text x="187.6" y="185">RA8</text>
<text x="24.7" y="191.2">R4</text>
<text x="42.4" y="188.8">U5</text>
<text x="78.4" y="191.5">AIN2</text>
<text x="116.4" y="190.7">RA14</text>
<text x="127.1" y="190.9">Q2</text>
<text x="129.7" y="186.9">绿光</text>
<text x="139.4" y="190.7">RA15</text>
<text x="148.7" y="190.9">Q4</text>
<text x="151.3" y="186.9">NC</text>
<text x="160.5" y="189.7">P2</text>
<text x="172.6" y="190.2">Q9</text>
<text x="187.5" y="187">NC</text>
<text x="188.3" y="189">Q8</text>
<text x="204.1" y="189.5">VDD</text>
<text x="15.5" y="195.6">AIN0</text>
<text x="20.3" y="197.2">C26</text>
<text x="24.1" y="193">51K 1%</text>
<text x="30.2" y="195.1">RA1</text>
<text x="30.2" y="197.3">0R</text>
<text x="66.9" y="196.9">VS</text>
<text x="71.7" y="197.6">NC</text>
<text x="72.2" y="196.1">C15</text>
<text x="76.6" y="197.2">120pF</text>
<text x="77.2" y="195.8">C14</text>
<text x="116.4" y="192.8">1K</text>
<text x="122.5" y="194.3">100K</text>
<text x="122.6" y="193.1">R35</text>
<text x="127.1" y="192.3">S8050</text>
<text x="139.4" y="192.8">NC</text>
<text x="144.1" y="194.3">NC</text>
<text x="144.3" y="193.1">R38</text>
<text x="148.7" y="192.3">NC</text>
<text x="160.5" y="195.1">BAT</text>
<text x="175.4" y="195.8">AO3401</text>
<text x="184.9" y="195.1">AO3401</text>
<text x="197.1" y="195.1">10uF</text>
<text x="198.3" y="193.6">C1</text>
<text x="202.6" y="195">0.1uF</text>
<text x="203" y="193.6">C2</text>
<text x="14.9" y="199.2">C28</text>
<text x="14.9" y="201.2">NC</text>
<text x="19.6" y="203.9">120pF</text>
<text x="20.2" y="198.9">120pF</text>
<text x="20.3" y="201.9">C27</text>
<text x="30.1" y="203.9">RA2</text>
<text x="42.4" y="199.6">Sensor</text>
<text x="62.7" y="202.6">RA7</text>
<text x="67.3" y="200.2">R14</text>
<text x="67.3" y="201.5">10K 1%</text>
<text x="78.4" y="203">AIN3</text>
<text x="14.8" y="204.4">AIN1</text>
<text x="24" y="206.9">R3</text>
<text x="24" y="208.3">51K 1%</text>
<text x="30.1" y="206.1">0R</text>
<text x="63.5" y="205">0R</text>
<text x="67.3" y="206.9">R15</text>
<text x="67.3" y="208.3">10K 1%</text>
<text x="71.8" y="205.5">C30</text>
<text x="76.4" y="207.4">120pF</text>
<text x="77.1" y="205.2">C13</text>
<text x="160.5" y="211.1">Title</text>
<text x="160.5" y="215.1">Size</text>
<text x="167.3" y="215.1">Number</text>
<text x="194.4" y="215.1">Revision</text>
<text x="160.5" y="220.5">File:</text>
<text x="160.5" y="219.2">Date:</text>
<text x="187.6" y="219.2">Sheet</text>
<text x="187.6" y="220.5">Drawn By:</text>
<text x="191.6" y="219.2">of</text>
</g>
<g font-size="1">
<text x="150.6" y="83.2">1.主芯片CSU8RP1185D支持双封装</text>
<text x="150.5" y="86.7">3.原理图版本信息更新为：V1.0</text>
<text x="150.5" y="85">2.此封装仅供参考</text>
<text x="164.8" y="190.7">电池+</text>
<text x="168.1" y="198.2">电池-</text>
</g>
</svg>
